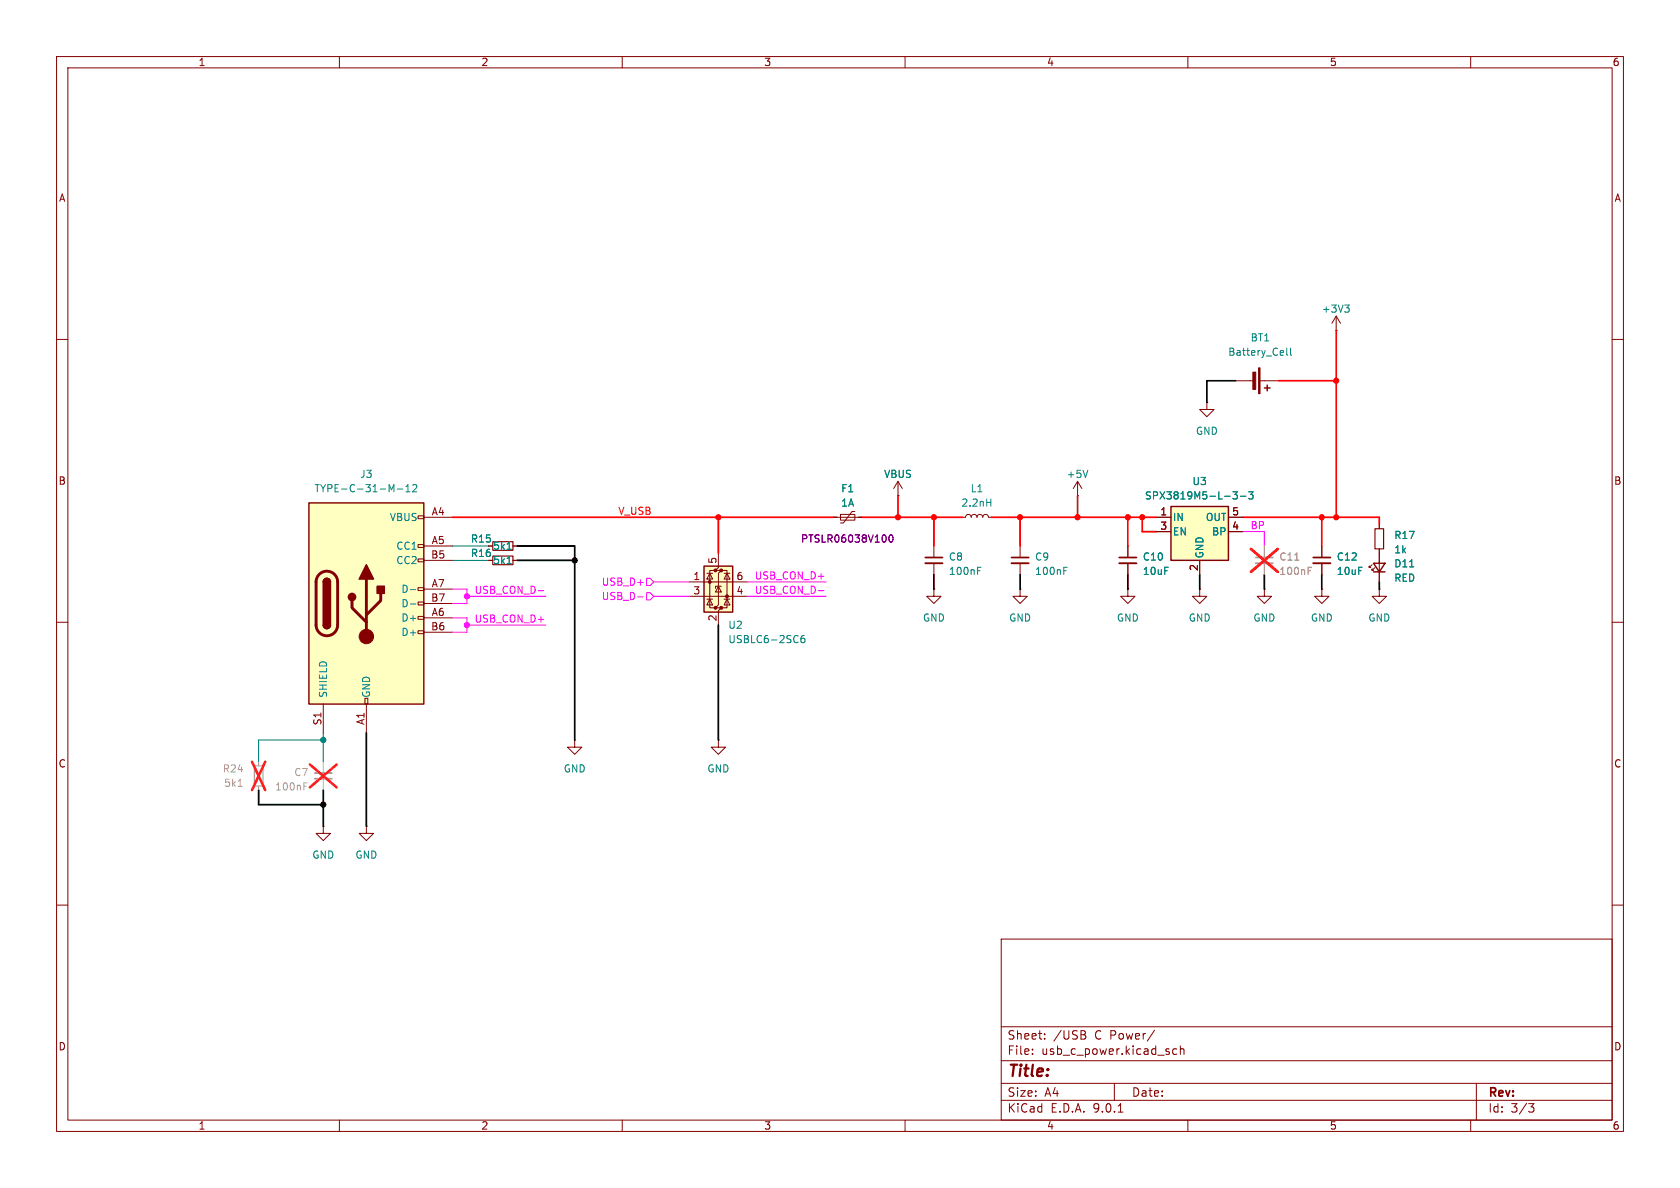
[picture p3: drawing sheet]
<svg xmlns="http://www.w3.org/2000/svg" width="297mm" height="210mm" viewBox="0 0 297 210" stroke-linecap="round" stroke-linejoin="round" font-family="sans-serif">
<path d="M0 0h297v210h-297z" fill="#fff" stroke="#fff" stroke-width=".18"/>
<g fill="none" stroke="#840000" stroke-width=".18">
<path d="M10 10h277v190h-277zM12 12h273v186h-273zM60 10v2M110 10v2M160 10v2M210 10v2M260 10v2M10 60h2M285 60h2M158.7 87.6h.1M158.7 85.1l-.7 1.3M158.7 85.1l.8 1.3"/>
<path d="M158.7 85.1v2.5M165.1 96.5v2.1M165.1 99.6v2M170.2 91.4h.5l.1-.3 .4-.2 .4 .2 .1 .3 .2-.3 .3-.2 .4 .2 .1 .3 .2-.3 .3-.2 .4 .2 .1 .3 .2-.3 .3-.2 .4 .2 .2 .3h.5M180.3 96.5v2.1M180.3 99.6v2M190.5 87.6h.1M190.5 85.1l-.8 1.3M190.5 85.1l.8 1.3M190.5 85.1v2.5M242.6 99.8l-.5 .5v-.2v.2h.2M243.8 92.7v.8"/>
<path d="M243.8 97v5.9M10 110h2M165.1 104.1v1.3h1.3l-1.3 1.3-1.3-1.3h1.3M165.1 104.1h.1M180.3 104.1v1.3h1.3l-1.3 1.3-1.2-1.3h1.2M180.3 104.1h.1M199.4 104.1v1.3h1.3l-1.3 1.3-1.3-1.3h1.3M199.4 104.1h.1M212.1 104.1v1.3h1.3l-1.3 1.3-1.3-1.3h1.3M212.1 104.1h.1M223.5 104.1v1.3h1.3l-1.3 1.3-1.3-1.3h1.3M223.5 104.1h.1"/>
<path d="M233.7 104.1v1.3h1.2l-1.2 1.3-1.3-1.3h1.3M233.7 104.1h.1M243.1 100.3l-.5 .5v-.2v.2h.2M285 110h2M10 160h2M177 166h108v32h-108zM285 160h2M60 198v2M110 198v2M160 198v2M177 194.5h108M177 191.5h108"/>
<path d="M177 187.5h108M177 181.5h108M182.5 186.3v.1M182.5 185.5v.1M184.7 183.6v.1M184.7 182.8v.1M191.6 182.9a.4 .4 0 0 1 .4 .4 .4 .4 0 0 1-.3 .4M191.7 182.3l.2 .2-.2 .3M197 191.5v3M197.7 196.6h.8M204.1 182.1l-1.3 2M208 185.5l-.4-.1-.3 .3v.4l.2 .2h.5"/>
<path d="M208.7 185.5l.2-.1 .3 .1 .1 .9M208.7 184.9v1.5M210 198v2M260 198v2M261 191.5v6.5M270.2 195.1h1l-.5 .6 .4 .1 .1 .5-.3 .3h-.4"/>
</g>
<path d="M45 135.4h1.5v3.5h-1.5z" fill="none" stroke="#a1a1a1" stroke-width=".2"/>
<path d="M223.5 96.5v2.1M223.5 99.6v2M228.9 99h.7M231.3 100.9h.4M231.3 100.3h.6M42.1 139h.7M45.7 134.6v.8M45.7 138.9v.8" fill="none" stroke="#a1a1a1" stroke-width=".18"/>
<path d="M221.2 97l4.7 4.1M225.9 97l-4.7 4.1M44.5 134.7l2.4 5M46.9 134.7l-2.4 5" fill="none" stroke="#ff2626" stroke-width=".46"/>
<path d="M243.1 93.5h1.5v3.5h-1.5z" fill="none" stroke="#840000" stroke-width=".2"/>
<path d="M242.8 99.6h2.1l-1.1 1.5zM242.8 101.1h2.1" fill="none" stroke="#840000" stroke-width=".25"/>
<path d="M174.4 88.8h.8M175.2 88.2v1.3M192.3 83.1l-.4 1.3M172.8 100.9h.5M172.8 100.3h.6M188.1 100.9h.4M188.1 100.3h.6M249.2 100.2h.7" fill="none" stroke="#008484" stroke-width=".18"/>
<path d="M163.6 98.6h3M178.8 98.6h3.1" fill="none" stroke="#840000" stroke-width=".3"/>
<path d="M163.6 99.6h3M178.8 99.6h3.1" fill="none" stroke="#840000" stroke-width=".33"/>
<path d="M222 98.6h3" fill="none" stroke="#a1a1a1" stroke-width=".3"/>
<path d="M222 99.6h3" fill="none" stroke="#a1a1a1" stroke-width=".33"/>
<path d="M124.5 100.1h5v8.1h-5z" fill="#ffffc2"/>
<g fill="#840000" stroke="#840000" stroke-width=".18">
<circle cx="125.5" cy="102.9" r=".25"/>
<circle cx="126.5" cy="100.8" r=".25"/>
<circle cx="126.5" cy="107.4" r=".25"/>
<circle cx="127.5" cy="100.8" r=".25"/>
<circle cx="127.5" cy="107.4" r=".25"/>
<circle cx="128.5" cy="105.4" r=".25"/>
</g>
<g fill="none" stroke="#840000" stroke-width=".18">
<path d="M236.2 58.4h.1M236.2 55.9l-.7 1.3M236.2 55.9l.8 1.3M236.2 55.9v2.5M86.4 96.5h.7M86.4 99.1h.7M90.7 96.5h.7M90.7 99.1h.7M127 97.8v2.5l-.5 .5h1l-.5 .5v5.6l-.5 .5h1l-.5 .6v2.5M147.3 91.4h5.1M148.6 90.9h2.5v1h-2.5zM151.1 90.4h-.5l-1.5 2.1h-.5"/>
<path d="M199.4 96.5v2.1M199.4 99.6v2M233.7 96.5v2.1M233.7 99.6v2M121.9 102.9h10.2M121.9 105.4h10.2M125 105.9h1M125 101.3h1M125.5 101.3l.5 1.1h-1zM125.5 105.9l.5 1h-1zM126.5 100.8h-1v6.6h1M127 103.6l.5 1h-1z"/>
<path d="M127.5 103.6h-1v.4M127.5 100.8h1v6.6h-1M128 105.9h1M128 101.3h1M128.5 101.3l.5 1.1h-1zM128.5 105.9l.5 1h-1zM101.6 130.8v1.3h1.3l-1.3 1.3-1.3-1.3h1.3M101.6 130.8h.1M127 130.8v1.3h1.3l-1.3 1.3-1.3-1.3h1.3M127 130.8h.1M64.8 146.1v1.2h1.2l-1.2 1.3-1.3-1.3h1.3M64.8 146.1h.1"/>
</g>
<path d="M124.5 100.1h5v8.1h-5z" fill="none" stroke="#840000" stroke-width=".25"/>
<path d="M237.7 53.9h.8l-.4 .5M238.3 54.4l.2 .2v.3l-.2 .3M89.7 97.1h.7M89.7 99.6h.7M142.2 112.3l-.4 .1a.86 .86 0 0 0 0 1.2l.4-.1 .1-.4-.2-.3h-.3l-.2 .3" fill="none" stroke="#008484" stroke-width=".18"/>
<path d="M157.3 94.7l.1-.1a.68 .68 0 0 1 .5 .6 .68 .68 0 0 1-.5 .6l-.1-.1-.2-.4z" fill="none" stroke="#840084" stroke-width=".18"/>
<path d="M87.1 95.8h3.6v1.5h-3.6zM87.1 98.3h3.6v1.5h-3.6z" fill="none" stroke="#840000" stroke-width=".2"/>
<path d="M197.9 98.6h3M232.2 98.6h3" fill="none" stroke="#840000" stroke-width=".3"/>
<path d="M197.9 99.6h3M232.2 99.6h3" fill="none" stroke="#840000" stroke-width=".33"/>
<path d="M55.6 136.7h3.1" fill="none" stroke="#a1a1a1" stroke-width=".3"/>
<path d="M55.6 137.7h3.1" fill="none" stroke="#a1a1a1" stroke-width=".33"/>
<path d="M53.7 139h.4M53.7 138.4h.6M57.1 134.6v2.1M57.1 137.7v2" fill="none" stroke="#a1a1a1" stroke-width=".18"/>
<path d="M54.8 135.1l4.7 4.1M59.5 135.1l-4.7 4.1" fill="none" stroke="#ff2626" stroke-width=".46"/>
<path d="M54.6 88.9h20.3v35.6h-20.3z" fill="#ffffc2"/>
<g fill="none" stroke="#840000" stroke-width=".18">
<path d="M73.9 91.2h1v.5h-1zM73.9 96.3h1v.5h-1zM73.9 98.8h1v.5h-1zM74.9 91.4h5.1M74.9 96.5h5.1M74.9 99.1h5.1M73.9 103.9h1v.5h-1zM73.9 106.4h1v.5h-1zM73.9 109h1v.5h-1zM73.9 111.5h1v.5h-1zM74.9 104.1h5.1M74.9 106.7h5.1"/>
<path d="M74.9 109.2h5.1M74.9 111.8h5.1M57.1 124.5v5M64.5 123.4h.5v1.1h-.5zM64.8 124.5v5"/>
</g>
<path d="M54.6 88.9h20.3v35.6h-20.3zM57.1 102.9a.64 .64 0 0 1 .7-.7 .64 .64 0 0 1 .6 .7M57.1 110.5a.64 .64 0 0 0 .7 .6 .64 .64 0 0 0 .6-.6" fill="none" stroke="#840000" stroke-width=".25"/>
<path d="M56.4 101.5a1.9 1.9 0 0 1 2.1-.4 1.9 1.9 0 0 1 1.2 1.8v7.6a1.91 1.91 0 0 1-1.9 1.9 1.91 1.91 0 0 1-1.9-1.9v-7.8l.2-.6zM62.2 106.2v1.2l2.6 2.6M64.8 102.4v10.1M67.3 104.9v1.3l-2.5 2.5" fill="none" stroke="#840000" stroke-width=".51"/>
<g fill="#840000" stroke="#840000" stroke-width=".25">
<path d="M57.1 102.9h1.3v7.6h-1.3z"/>
<path d="M57.3 102.4a.64 .64 0 0 1 .7-.1 .64 .64 0 0 1 .4 .6h-1.3z"/>
<path d="M57.1 110.5h1.3a.64 .64 0 0 1-.6 .6 .64 .64 0 0 1-.7-.6z"/>
<path d="M64.8 99.8l1.2 2.6h-2.5z"/>
<path d="M66.7 103.6h1.2v1.3h-1.2z"/>
<circle cx="62.2" cy="105.5" r=".63"/>
</g>
<circle cx="64.8" cy="112.5" r="1.27" fill="#840000" stroke="#840000" stroke-width=".18"/>
<path d="M70.2 86.5h1M71.8 86.9h.7M71.8 86l.3-.3v1.2M73 85.8l.4-.1 .3 .3-.8 .9h.8M72.5 104.2h1M72.5 106.8h1" fill="none" stroke="#008484" stroke-width=".18"/>
<path d="M207 89.5h10.2v9.6h-10.2z" fill="#ffffc2"/>
<path d="M223.5 68.6h1M224 68.1v1M207 89.5h10.2v9.6h-10.2z" fill="none" stroke="#840000" stroke-width=".25"/>
<g fill="none" stroke="#840000" stroke-width=".18">
<path d="M213.4 71.1v1.3h1.2l-1.2 1.3-1.3-1.3h1.3M213.4 71.1h.1M218.4 67.3h3.3M222.8 67.3h3.3M86.4 99.1h.7M86.4 96.5h.7M90.7 99.1h.7M90.7 96.5h.7M147.3 91.4h.7M151.8 91.4h.6M158.7 87.6h.1M199.4 96.5v2.1"/>
<path d="M199.4 99.6v2M204.5 91.4h2.5M204.5 94h2.5M212.1 99.1v2.5M217.2 91.4h2.5M217.2 94h2.5M233.7 96.5v2.1M233.7 99.6v2M243.8 92.7v.8M243.8 97v2.6M243.8 104.1v1.3h1.3l-1.3 1.3-1.2-1.3h1.2M243.8 104.1h.1"/>
<path d="M243.8 101.1v1.8M57.1 146.1v1.2h1.3l-1.3 1.3-1.2-1.3h1.2M57.1 146.1h.1"/>
</g>
<path d="M227.5 61.5v1.1l.2 .2M228.1 61.5v1.1l.2 .2M89.7 99.6h.7M89.7 97.1h.7M218 86.9h.7l-.4 .5 .4 .1v.6l-.2 .1-.5-.1M219.3 87.7h1M220.7 86.9h.8l-.4 .5 .4 .1v.6l-.2 .1-.6-.1M249.2 100.2h.7" fill="none" stroke="#008484" stroke-width=".18"/>
<g fill="#840000" stroke="#840000" stroke-width=".18">
<path d="M222.5 65h.3v4.6h-.3z"/>
<path d="M221.5 65.8h.5v3h-.5z"/>
</g>
<g fill="none" stroke="#f0f" stroke-width=".18">
<path d="M219.7 94h3.8v2.5M80 104.1h2.5v2.6h-2.5M80 109.2h2.5v2.6h-2.5M82.5 110.5h14M82.5 105.4h14M95.1 104.4h1M112.7 105.5h1M114.3 102.2h.6l.7 .7-.7 .6h-.6zM114.3 104.8h.6l.7 .6-.7 .6h-.6zM115.6 105.4h6.3M115.6 102.9h6.3M132.1 105.4h13.9"/>
<path d="M132.1 102.9h13.9M144.7 104.4h.9"/>
</g>
<g fill="none" stroke="#f00" stroke-width=".3">
<path d="M236.2 58.4v33M226.1 67.3h10.1M80 91.4h67.3M127 91.4v6.4M152.4 91.4h17.8M158.7 87.6v3.8M165.1 91.4v5.1M175.3 91.4h29.2M180.3 91.4v5.1M190.5 87.6v3.8M199.4 91.4v5.1M201.9 91.4v2.6h2.6"/>
<path d="M219.7 91.4h24.1v1.3M233.7 91.4v5.1"/>
</g>
<g fill="none" stroke="#000" stroke-width=".3">
<path d="M218.4 67.3h-5v3.8M91.4 96.5h10.2v34.3M91.4 99.1h10.2M127 110.5v20.3M165.1 101.6v2.5M180.3 101.6v2.5M199.4 101.6v2.5M212.1 101.6v2.5M223.5 101.6v2.5M233.7 101.6v2.5M243.8 102.9v1.2M45.7 139.7v2.5h11.4"/>
<path d="M57.1 139.7v6.4M64.8 129.5v16.6"/>
</g>
<path d="M80 96.5h6.4M80 99.1h6.4M57.1 129.5v5.1M57.1 130.8h-11.4v3.8" fill="none" stroke="#008400" stroke-width=".18"/>
<path d="M157.3 94.7l.1-.1a.68 .68 0 0 1 .5 .6 .68 .68 0 0 1-.5 .6l-.1-.1-.2-.4z" fill="none" stroke="#840084" stroke-width=".18"/>
<path d="M223.5 96.5v2.1M223.5 99.6v2M228.9 99h.7M231.3 100.9h.4M231.3 100.3h.6" fill="none" stroke="#a1a1a1" stroke-width=".18"/>
<path d="M221.2 97l4.7 4.1M225.9 97l-4.7 4.1" fill="none" stroke="#ff2626" stroke-width=".46"/>
<circle cx="57.1" cy="130.8" r=".46" fill="#008400" stroke="#008400" stroke-width=".18"/>
<g fill="#000" stroke="#000" stroke-width=".18">
<circle cx="101.6" cy="99.1" r=".46"/>
<circle cx="57.1" cy="142.2" r=".46"/>
</g>
<g fill="#f0f" stroke="#f0f" stroke-width=".18">
<circle cx="82.5" cy="110.5" r=".46"/>
<circle cx="82.5" cy="105.4" r=".46"/>
</g>
<g fill="#f00" stroke="#f00" stroke-width=".18">
<circle cx="190.5" cy="91.4" r=".46"/>
<circle cx="180.3" cy="91.4" r=".46"/>
<circle cx="165.1" cy="91.4" r=".46"/>
<circle cx="199.4" cy="91.4" r=".46"/>
<circle cx="201.9" cy="91.4" r=".46"/>
<circle cx="127" cy="91.4" r=".46"/>
<circle cx="158.7" cy="91.4" r=".46"/>
<circle cx="236.2" cy="91.4" r=".46"/>
<circle cx="233.7" cy="91.4" r=".46"/>
<circle cx="236.2" cy="67.3" r=".46"/>
</g>
<text font-size="2.8" fill="#840000" x="178" y="190.9">Title:</text>
<g font-size="2.1" fill="#840000">
<text x="178" y="184">Sheet:</text>
<text x="186.2" y="184">/USB</text>
<text x="193.6" y="184">C Power/</text>
<text x="178" y="186.7">File:</text>
<text x="184.1" y="186.7">usb_c_power.kicad_sch</text>
<text x="178" y="196.9">KiCad</text>
<text x="178" y="194.1">Size:</text>
<text x="184.7" y="194.1">A4</text>
<text x="185.7" y="196.9">E.D.A.</text>
<text x="193.3" y="196.9">9.0.1</text>
<text x="200" y="194.1">Date:</text>
<text x="263" y="194.3">Rev:</text>
<text x="263" y="196.9">Id:</text>
<text x="267.1" y="196.9">3/3</text>
</g>
<g font-size="1.8" fill="#840000">
<text x="35" y="11.9">1</text>
<text x="85" y="11.9">2</text>
<text x="135" y="11.9">3</text>
<text x="185" y="11.9">4</text>
<text x="235" y="11.9">5</text>
<text x="285" y="11.9">6</text>
<text x="10.3" y="35.9">A</text>
<text x="285.3" y="35.9">A</text>
<text x="10.3" y="85.9">B</text>
<text x="285.3" y="85.9">B</text>
<text x="76.2" y="91.2">A4</text>
<text x="205" y="91.2">1</text>
<text x="205" y="93.7">3</text>
<text x="217.7" y="91.2">5</text>
<text x="217.7" y="93.7">4</text>
<text x="76.1" y="98.8">B5</text>
<text x="76.2" y="96.3">A5</text>
<text x="126.7" y="99.8" transform="rotate(-90 126.7 99.8)">5</text>
<text x="211.8" y="101" transform="rotate(-90 211.8 101)">2</text>
<text x="76.1" y="106.4">B7</text>
<text x="76.2" y="103.9">A7</text>
<text x="122.5" y="102.6">1</text>
<text x="122.5" y="105.2">3</text>
<text x="130.1" y="102.6">6</text>
<text x="130.1" y="105.2">4</text>
<text x="76.1" y="111.5">B6</text>
<text x="76.2" y="109">A6</text>
<text x="126.7" y="109.9" transform="rotate(-90 126.7 109.9)">2</text>
<text x="56.9" y="128.3" transform="rotate(-90 56.9 128.3)">S1</text>
<text x="64.5" y="128.3" transform="rotate(-90 64.5 128.3)">A1</text>
<text x="10.3" y="135.9">C</text>
<text x="285.3" y="135.9">C</text>
<text x="10.3" y="185.9">D</text>
<text x="285.3" y="185.9">D</text>
<text x="35" y="199.9">1</text>
<text x="85" y="199.9">2</text>
<text x="135" y="199.9">3</text>
<text x="185" y="199.9">4</text>
<text x="235" y="199.9">5</text>
<text x="285" y="199.9">6</text>
</g>
<g font-size="1.8" fill="#008484">
<text x="233.6" y="55.5">+3V3</text>
<text x="217" y="63.1">Battery_Cell</text>
<text x="221" y="60.6">BT1</text>
<text x="211.3" y="77.1">GND</text>
<text x="55.5" y="87.2">TYPE-C-31-M-12</text>
<text x="63.6" y="84.7">J3</text>
<text x="148.6" y="87.2">F1</text>
<text x="148.6" y="89.8">1A</text>
<text x="156.2" y="84.7">VBUS</text>
<text x="169.9" y="89.8">2.2nH</text>
<text x="171.5" y="87.2">L1</text>
<text x="188.5" y="84.7">+5V</text>
<text x="202.3" y="88.5">SPX3819M5-L-3-3</text>
<text x="210.7" y="86">U3</text>
<text x="68.8" y="92.3">VBUS</text>
<text x="207.3" y="92.3">IN</text>
<text x="207.3" y="94.8">EN</text>
<text x="213.1" y="92.3">OUT</text>
<text x="214.2" y="94.8">BP</text>
<text x="246.4" y="95.5">R17</text>
<text x="70" y="97.4">CC1</text>
<text x="70" y="99.9">CC2</text>
<text x="83.1" y="96.1">R15</text>
<text x="83.1" y="98.7">R16</text>
<text x="87.1" y="97.4">5k1</text>
<text x="87.1" y="99.9">5k1</text>
<text x="167.6" y="99.3">C8</text>
<text x="167.6" y="101.8">100nF</text>
<text x="182.9" y="99.3">C9</text>
<text x="182.9" y="101.8">100nF</text>
<text x="201.9" y="99.3">C10</text>
<text x="201.9" y="101.8">10uF</text>
<text x="213" y="98.8" transform="rotate(-90 213 98.8)">GND</text>
<text x="236.2" y="99.3">C12</text>
<text x="236.2" y="101.8">10uF</text>
<text x="246.4" y="98">1k</text>
<text x="246.4" y="100.5">D11</text>
<text x="70.9" y="105">D-</text>
<text x="70.9" y="107.5">D-</text>
<text x="246.4" y="103">RED</text>
<text x="70.9" y="110.1">D+</text>
<text x="70.9" y="112.6">D+</text>
<text x="128.7" y="113.9">USBLC6-2SC6</text>
<text x="128.7" y="111.4">U2</text>
<text x="163.1" y="110.1">GND</text>
<text x="178.3" y="110.1">GND</text>
<text x="197.4" y="110.1">GND</text>
<text x="210.1" y="110.1">GND</text>
<text x="221.5" y="110.1">GND</text>
<text x="231.6" y="110.1">GND</text>
<text x="241.8" y="110.1">GND</text>
<text x="58" y="123.4" transform="rotate(-90 58 123.4)">SHIELD</text>
<text x="65.6" y="123.4" transform="rotate(-90 65.6 123.4)">GND</text>
<text x="99.6" y="136.8">GND</text>
<text x="125" y="136.8">GND</text>
<text x="55.1" y="152">GND</text>
<text x="62.7" y="152">GND</text>
</g>
<text font-size="1.8" fill="#f00" x="109.2" y="91.1">V_USB</text>
<g font-size="1.8" fill="#f0f">
<text x="221" y="93.6">BP</text>
<text x="83.8" y="105.1">USB_CON_D-</text>
<text x="106.3" y="103.7">USB_D+</text>
<text x="106.3" y="106.3">USB_D-</text>
<text x="133.3" y="102.5">USB_CON_D+</text>
<text x="133.3" y="105.1">USB_CON_D-</text>
<text x="83.8" y="110.1">USB_CON_D+</text>
</g>
<text font-size="1.8" fill="#840084" x="141.5" y="96.1">PTSLR06038V100</text>
<g font-size="1.8" fill="#a1a1a1">
<text x="226.1" y="101.8">100nF</text>
<text x="226.1" y="99.3">C11</text>
<text x="39.3" y="136.8">R24</text>
<text x="51.9" y="137.4">C7</text>
<text x="39.5" y="139.3">5k1</text>
<text x="48.5" y="139.9">100nF</text>
</g>
</svg>
